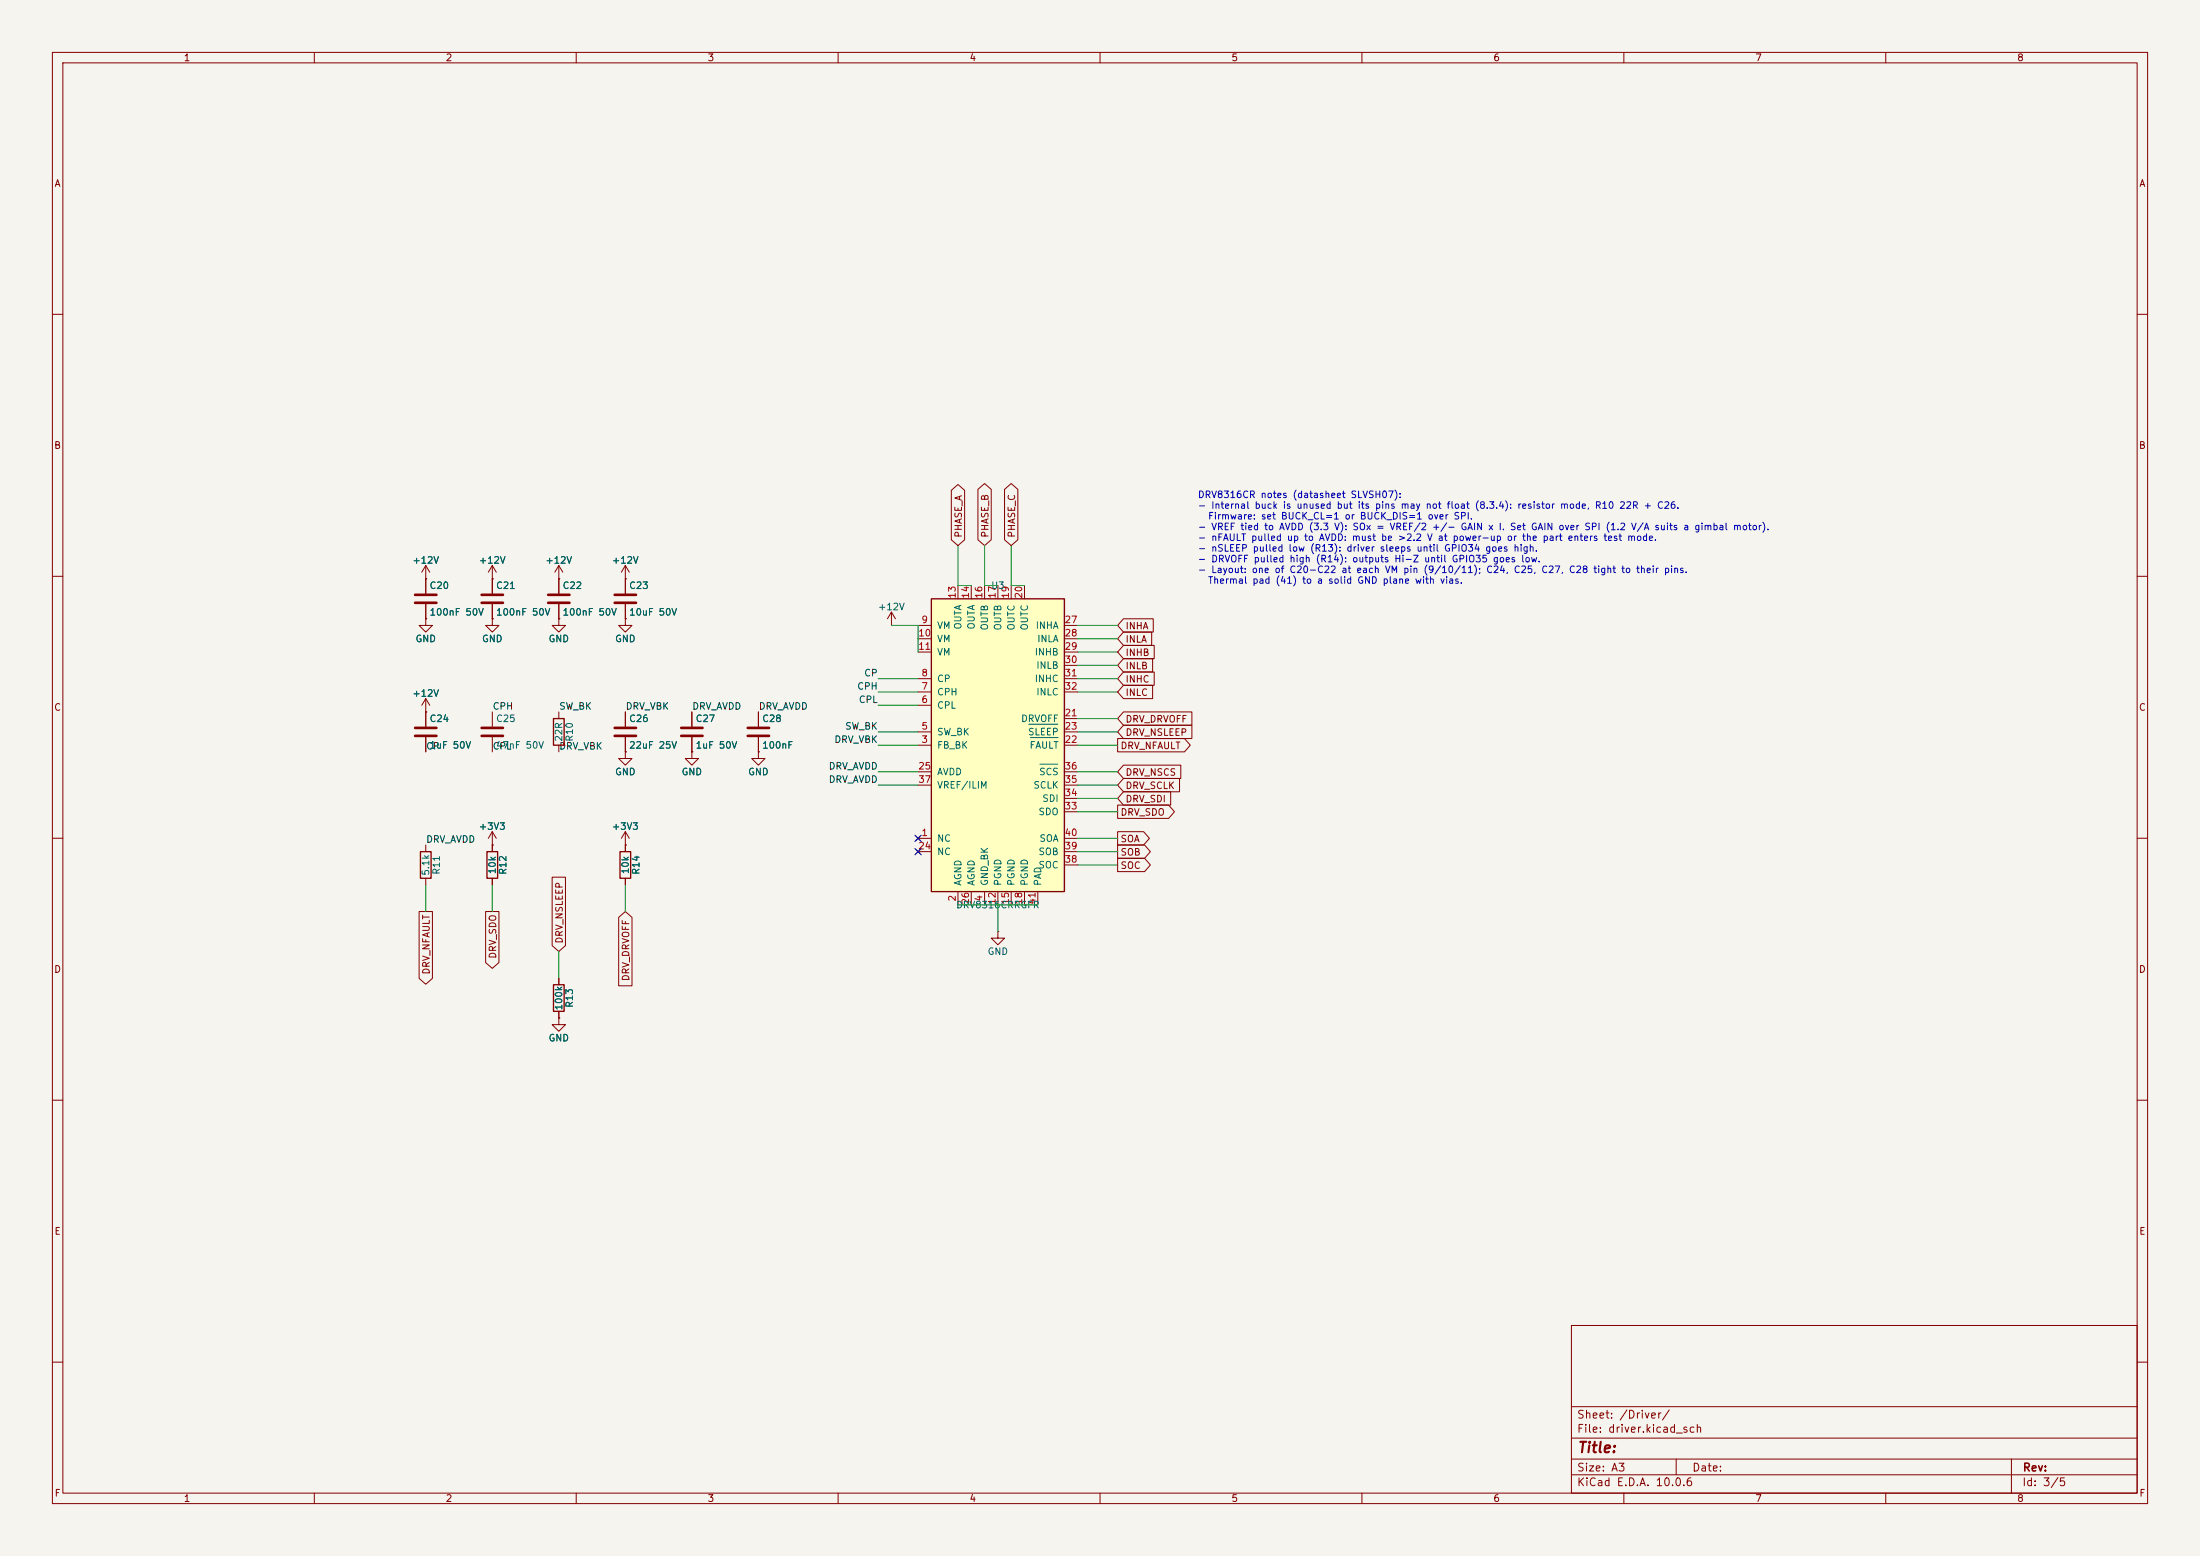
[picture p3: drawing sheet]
<svg xmlns="http://www.w3.org/2000/svg" width="420mm" height="297mm" viewBox="0 0 420 297" stroke-linecap="round" stroke-linejoin="round" font-family="sans-serif">
<path d="M0 0h420v297h-420z" fill="#f5f4ef" stroke="#f5f4ef" stroke-width=".19"/>
<g fill="none" stroke="#840000" stroke-width=".19">
<path d="M10 10h400v277h-400zM12 12h396v273h-396zM60 10v2M110 10v2M160 10v2M210 10v2M260 10v2M310 10v2M360 10v2M10 60h2M408 60h2M10 110h2"/>
<path d="M81.3 118.1v1.3h1.2l-1.2 1.3-1.3-1.3h1.3M81.3 118.1h.1M81.3 110.5h.1M81.3 108v5.3M81.3 115.3v2.8M81.3 108l-.8 1.2M81.3 108l.7 1.2M94 118.1v1.3h1.2l-1.2 1.3-1.3-1.3h1.3M94 118.1h.1M94 110.5h.1M94 108l-.8 1.2M94 108l.7 1.2"/>
<path d="M94 108v5.3M94 115.3v2.8M119.4 110.5v2.8M119.4 115.3v2.8M170.2 119.4h.1M170.2 116.8l-.8 1.3M170.2 116.8l.7 1.3M170.2 116.8v2.6M408 110h2M81.3 135.9h.1M81.3 133.4v2.5M81.3 133.4l-.8 1.2"/>
<path d="M81.3 133.4l.7 1.2M106.7 135.9v1.3M119.4 135.9v2.8M144.8 135.9v2.8M10 160h2M106.7 142.2v1.3M119.4 143.5v1.3h1.2l-1.2 1.3-1.3-1.3h1.3M119.4 143.5h.1M119.4 140.7v2.8M132.1 143.5v1.3h1.2l-1.2 1.3-1.3-1.3h1.3M132.1 143.5h.1M144.8 140.7v2.8"/>
<path d="M408 160h2M119.4 161.3v1.3M119.4 167.6v1.3M106.7 194.3v1.3h1.2l-1.2 1.3-1.3-1.3h1.3M106.7 194.3h.1M106.7 186.7v1.3M106.7 193v1.3M10 210h2M408 210h2M300 253h108v32h-108zM10 260h2M300 278.5h108"/>
<path d="M300 274.5h108M300 268.5h108M320 278.5v3M384 278.5v6.5M408 260h2M60 285v2M110 285v2M160 285v2M210 285v2M260 285v2M300 281.5h108M310 285v2"/>
<path d="M360 285v2"/>
</g>
<path d="M79.2 113.5h4.1M79.2 115.1h4.1M91.9 113.5h4.1M91.9 115.1h4.1M117.3 113.5h4.1M117.3 115.1h4.1M117.3 138.9h4.1M142.7 138.9h4.1M117.3 140.5h4.1M142.7 140.5h4.1" fill="none" stroke="#840000" stroke-width=".51"/>
<path d="M105.7 137.2h2v5h-2zM118.4 162.6h2v5h-2zM105.7 188h2v5h-2z" fill="none" stroke="#840000" stroke-width=".25"/>
<path d="M177.8 114.3h25.4v55.9h-25.4z" fill="#ffffc2"/>
<path d="M177.8 114.3h25.4v55.9h-25.4zM80.3 162.6h2v5h-2zM93 162.6h2v5h-2z" fill="none" stroke="#840000" stroke-width=".25"/>
<g fill="none" stroke="#840000" stroke-width=".19">
<path d="M181.6 93.6l1.3-1.1 1.3 1.1v9.4l-1.3 1.1-1.3-1.1zM186.7 93.4l1.3-1.1 1.2 1.1v9.6l-1.2 1.1-1.3-1.1zM191.8 93.4l1.2-1.1 1.3 1.1v9.6l-1.3 1.1-1.2-1.1zM81.3 110.5h.1M81.3 118.1h.1M81.3 110.5v2.8M81.3 115.3v2.8M94 110.5h.1M94 118.1h.1M94 110.5v2.8M94 115.3v2.8M106.7 110.5h.1"/>
<path d="M106.7 118.1v1.3h1.2l-1.2 1.3-1.3-1.3h1.3M106.7 118.1h.1M106.7 108l-.8 1.2M106.7 108l.7 1.2M106.7 108v5.3M106.7 115.3v2.8M119.4 118.1v1.3h1.2l-1.2 1.3-1.3-1.3h1.3M119.4 118.1h.1M119.4 110.5h.1M119.4 108v5.3M119.4 115.3v2.8M119.4 108l-.8 1.2"/>
<path d="M119.4 108l.7 1.2M175.3 119.4h2.5M182.9 111.8v2.5M185.4 111.8v2.5M188 111.8v2.5M190.5 111.8v2.5M193 111.8v2.5M195.6 111.8v2.5M203.2 119.4h2.5M214.5 118.1h5.7v2.6h-5.7l-1.1-1.3zM81.3 135.9h.1M81.3 135.9v2.8"/>
<path d="M94 135.9v2.8M119.4 135.9v2.8M132.1 135.9v2.8M144.8 135.9v2.8M175.3 139.7h2.5M175.3 134.6h2.5M175.3 132.1h2.5M175.3 129.5h2.5M175.3 121.9h2.5M175.3 124.5h2.5M203.2 139.7h2.5M203.2 132.1h2.5"/>
<path d="M203.2 129.5h2.5M203.2 121.9h2.5M203.2 124.5h2.5M203.2 137.2h2.5M203.2 127h2.5M214.5 138.4h13v2.6h-13l-1.1-1.3zM214.5 135.9h13v2.5h-13l-1.1-1.2zM214.5 128.3h5.8v2.5h-5.8l-1.1-1.3zM214.5 125.7h5.5v2.6h-5.5l-1.1-1.3zM214.5 123.2h5.8v2.5h-5.8l-1.1-1.2zM214.5 130.8h5.5v2.6h-5.5l-1.1-1.3zM214.5 120.6h5.4v2.6h-5.4l-1.1-1.3z"/>
<path d="M81.3 140.7v2.8M94 140.7v2.8M94 158.8v3.8M94 158.8l-.8 1.2M94 158.8l.7 1.2M119.4 143.5h.1M119.4 158.8l-.8 1.2M119.4 158.8l.7 1.2M119.4 140.7v2.8M119.4 158.8v3.8M132.1 143.5h.1M132.1 140.7v2.8"/>
<path d="M144.8 143.5v1.3h1.2l-1.2 1.3-1.3-1.3h1.3M144.8 143.5h.1M144.8 140.7v2.8M174.9 159.6l.7 .8M175.3 142.2h2.5M175.3 147.3h2.5M175.3 149.9h2.5M175.6 159.6l-.7 .8M203.2 142.2h2.5M203.2 147.3h2.5M203.2 154.9h2.5M203.2 152.4h2.5"/>
<path d="M203.2 149.9h2.5M213.4 153.7h9.7l1.1 1.2-1.1 1.3h-9.7zM213.4 141h12.7l1.1 1.2-1.1 1.3h-12.7zM213.4 158.7h4.9l1.1 1.3-1.1 1.3h-4.9zM214.5 151.1h9v2.6h-9l-1.1-1.3zM214.5 148.6h10.7v2.5h-10.7l-1.1-1.2zM214.5 146h10.9v2.6h-10.9l-1.1-1.3zM80 174h2.6v12.8l-1.3 1.1-1.3-1.1zM81.3 161.3v1.3M81.3 167.6v1.3M92.7 174h2.6v9.7l-1.3 1.1-1.3-1.1zM94 161.3h.1"/>
<path d="M94 167.6v1.3M105.4 167.4h2.6v13.1l-1.3 1.1-1.3-1.1zM118.1 175.1l1.3-1.1 1.3 1.1v13.1h-2.6zM119.4 161.3h.1M119.4 167.6v1.3M174.9 162.2l.7 .7M175.3 160h2.5M175.3 162.6h2.5M175.6 162.2l-.7 .7M182.9 170.2v2.5M185.4 170.2v2.5M188 170.2v2.5"/>
<path d="M190.5 177.8v1.3h1.3l-1.3 1.2-1.3-1.2h1.3M190.5 177.8h.1M190.5 170.2v2.5M193 170.2v2.5M195.6 170.2v2.5M198.1 170.2v2.5M203.2 160h2.5M203.2 162.6h2.5M203.2 165.1h2.5M213.4 163.8h5.1l1.1 1.3-1.1 1.3h-5.1zM213.4 161.3h5.1l1.1 1.3-1.1 1.2h-5.1zM106.7 194.3h.1"/>
<path d="M106.7 186.7v1.3M106.7 193v1.3"/>
</g>
<path d="M196.4 138.3h5.6M196.7 140.8h5.3M198.5 145.9h3.5" fill="none" stroke="#006464" stroke-width=".19"/>
<path d="M104.6 113.5h4.1M104.6 115.1h4.1M79.2 138.9h4.1M91.9 138.9h4.1M130 138.9h4.1M79.2 140.5h4.1M91.9 140.5h4.1M130 140.5h4.1" fill="none" stroke="#840000" stroke-width=".51"/>
<g fill="none" stroke="#009600" stroke-width=".19">
<path d="M170.2 119.4h5.1v5.1M182.9 104.1v7.7h2.5M188 104.1v7.7h2.5M193 104.1v7.7h2.6M205.7 119.4h7.7M167.6 134.6h7.7M167.6 129.5h7.7M167.6 132.1h7.7M167.6 139.7h7.7M205.7 129.5h7.7M205.7 132.1h7.7M205.7 139.7h7.7"/>
<path d="M205.7 137.2h7.7M205.7 127h7.7M205.7 124.5h7.7M205.7 121.9h7.7M167.6 149.9h7.7M167.6 142.2h7.7M167.6 147.3h7.7M205.7 149.9h7.7M205.7 142.2h7.7M205.7 154.9h7.7M205.7 152.4h7.7M205.7 147.3h7.7"/>
<path d="M81.3 168.9v5.1M94 168.9v5.1M119.4 168.9v5.1M182.9 172.7h15.2M190.5 172.7v5.1M205.7 165.1h7.7M205.7 162.6h7.7M205.7 160h7.7M106.7 181.6v5.1"/>
</g>
<path d="M174.7 159.4l1.2 1.2M175.9 159.4l-1.2 1.2M174.7 162l1.2 1.2M175.9 162l-1.2 1.2" fill="none" stroke="#000084" stroke-width=".19"/>
<text font-size="2" fill="#840000" x="301" y="277.8">Title:</text>
<g font-size="1.5" fill="#840000">
<text x="300.9" y="273.8">File: driver.kicad_sch</text>
<text x="300.9" y="271.1">Sheet: /Driver/</text>
<text x="300.9" y="281.2">Size: A3</text>
<text x="322.9" y="281.2">Date:</text>
<text x="386" y="281.2">Rev:</text>
<text x="300.9" y="284">KiCad E.D.A. 10.0.6</text>
<text x="385.9" y="284">Id: 3/5</text>
</g>
<g font-size="1.3" fill="#840000">
<text x="35" y="12">1</text>
<text x="85" y="12">2</text>
<text x="135" y="12">3</text>
<text x="185" y="12">4</text>
<text x="235" y="12">5</text>
<text x="285" y="12">6</text>
<text x="335" y="12">7</text>
<text x="385" y="12">8</text>
<text x="10.3" y="36">A</text>
<text x="408.3" y="36">A</text>
<text x="10.2" y="86">B</text>
<text x="408.2" y="86">B</text>
<text x="183.9" y="102.7" transform="rotate(-90 183.9 102.7)">PHASE_A</text>
<text x="189" y="102.7" transform="rotate(-90 189 102.7)">PHASE_B</text>
<text x="194.1" y="102.7" transform="rotate(-90 194.1 102.7)">PHASE_C</text>
<text x="214.8" y="125.5">INHB</text>
<text x="214.8" y="120.4">INHA</text>
<text x="214.8" y="123">INLA</text>
<text x="214.8" y="130.6">INHC</text>
<text x="214.8" y="128.1">INLB</text>
<text x="10.2" y="136">C</text>
<text x="214.8" y="133.1">INLC</text>
<text x="408.2" y="136">C</text>
<text x="213.8" y="143.3">DRV_NFAULT</text>
<text x="214.8" y="140.8">DRV_NSLEEP</text>
<text x="214.8" y="138.2">DRV_DRVOFF</text>
<text x="214.8" y="148.4">DRV_NSCS</text>
<text x="213.8" y="156">DRV_SDO</text>
<text x="214.8" y="153.5">DRV_SDI</text>
<text x="214.8" y="150.9">DRV_SCLK</text>
<text x="213.8" y="161.1">SOA</text>
<text x="213.8" y="166.2">SOC</text>
<text x="213.8" y="163.6">SOB</text>
<text x="10.2" y="186">D</text>
<text x="95" y="183.1" transform="rotate(-90 95 183.1)">DRV_SDO</text>
<text x="107.7" y="180.2" transform="rotate(-90 107.7 180.2)">DRV_NSLEEP</text>
<text x="408.2" y="186">D</text>
<text x="82.3" y="186.1" transform="rotate(-90 82.3 186.1)">DRV_NFAULT</text>
<text x="120.4" y="187.4" transform="rotate(-90 120.4 187.4)">DRV_DRVOFF</text>
<text x="10.3" y="236">E</text>
<text x="408.3" y="236">E</text>
<text x="10.3" y="286">F</text>
<text x="35" y="287">1</text>
<text x="85" y="287">2</text>
<text x="135" y="287">3</text>
<text x="185" y="287">4</text>
<text x="235" y="287">5</text>
<text x="285" y="287">6</text>
<text x="335" y="287">7</text>
<text x="385" y="287">8</text>
<text x="408.3" y="286">F</text>
</g>
<g font-size="1.3" fill="#0000c2">
<text x="228.6" y="95.4">DRV8316CR notes (datasheet SLVSH07):</text>
<text x="228.6" y="97.4">- Internal buck is unused but its pins may not float (8.3.4): resistor mode, R10 22R + C26.</text>
<text x="228.6" y="101.5">- VREF tied to AVDD (3.3 V): SOx = VREF/2 +/- GAIN x I. Set GAIN over SPI (1.2 V/A suits a gimbal motor).</text>
<text x="230.5" y="99.5">Firmware: set BUCK_CL=1 or BUCK_DIS=1 over SPI.</text>
<text x="228.6" y="103.6">- nFAULT pulled up to AVDD: must be &gt;2.2 V at power-up or the part enters test mode.</text>
<text x="228.6" y="105.6">- nSLEEP pulled low (R13): driver sleeps until GPIO34 goes high.</text>
<text x="228.6" y="107.6">- DRVOFF pulled high (R14): outputs Hi-Z until GPIO35 goes low.</text>
<text x="228.6" y="109.7">- Layout: one of C20-C22 at each VM pin (9/10/11); C24, C25, C27, C28 tight to their pins.</text>
<text x="230.5" y="111.7">Thermal pad (41) to a solid GND plane with vias.</text>
</g>
<g font-size="1.3" fill="#006464">
<text x="78.6" y="107.9">+12V</text>
<text x="91.3" y="107.9">+12V</text>
<text x="104" y="107.9">+12V</text>
<text x="116.7" y="107.9">+12V</text>
<text x="81.9" y="112.7">C20</text>
<text x="94.6" y="112.7">C21</text>
<text x="107.3" y="112.7">C22</text>
<text x="120" y="112.7">C23</text>
<text x="189.1" y="112.7">U3</text>
<text x="81.9" y="117.8">100nF 50V</text>
<text x="94.6" y="117.8">100nF 50V</text>
<text x="107.3" y="117.8">100nF 50V</text>
<text x="120" y="117.8">10uF 50V</text>
<text x="167.5" y="116.8">+12V</text>
<text x="79.2" y="122.9">GND</text>
<text x="91.9" y="122.9">GND</text>
<text x="104.6" y="122.9">GND</text>
<text x="117.3" y="122.9">GND</text>
<text x="178.8" y="120.3">VM</text>
<text x="178.8" y="122.9">VM</text>
<text x="178.8" y="125.4">VM</text>
<text x="183.8" y="120.3" transform="rotate(-90 183.8 120.3)">OUTA</text>
<text x="186.4" y="120.3" transform="rotate(-90 186.4 120.3)">OUTA</text>
<text x="188.9" y="120.4" transform="rotate(-90 188.9 120.4)">OUTB</text>
<text x="191.5" y="120.4" transform="rotate(-90 191.5 120.4)">OUTB</text>
<text x="194" y="120.4" transform="rotate(-90 194 120.4)">OUTC</text>
<text x="196.5" y="120.4" transform="rotate(-90 196.5 120.4)">OUTC</text>
<text x="197.4" y="125.4">INHB</text>
<text x="197.6" y="120.3">INHA</text>
<text x="197.9" y="122.9">INLA</text>
<text x="178.8" y="130.5">CP</text>
<text x="197.4" y="130.5">INHC</text>
<text x="197.7" y="128">INLB</text>
<text x="78.6" y="133.3">+12V</text>
<text x="178.8" y="135.6">CPL</text>
<text x="178.8" y="133">CPH</text>
<text x="197.7" y="133">INLC</text>
<text x="81.9" y="138.1">C24</text>
<text x="81.9" y="143.2">1uF 50V</text>
<text x="94.6" y="138.1">C25</text>
<text x="94.6" y="143.2">47nF 50V</text>
<text x="107.6" y="141.7" transform="rotate(-90 107.6 141.7)">22R</text>
<text x="109.7" y="141.7" transform="rotate(-90 109.7 141.7)">R10</text>
<text x="120" y="138.1">C26</text>
<text x="120" y="143.2">22uF 25V</text>
<text x="132.7" y="138.1">C27</text>
<text x="132.7" y="143.2">1uF 50V</text>
<text x="145.4" y="138.1">C28</text>
<text x="145.4" y="143.2">100nF</text>
<text x="178.8" y="143.2">FB_BK</text>
<text x="178.8" y="140.7">SW_BK</text>
<text x="194.8" y="138.1">DRVOFF</text>
<text x="196.2" y="140.7">SLEEP</text>
<text x="196.5" y="143.2">FAULT</text>
<text x="117.3" y="148.3">GND</text>
<text x="130" y="148.3">GND</text>
<text x="142.7" y="148.3">GND</text>
<text x="178.8" y="148.3">AVDD</text>
<text x="198.3" y="148.3">SCS</text>
<text x="178.8" y="150.8">VREF/ILIM</text>
<text x="197.2" y="150.8">SCLK</text>
<text x="198.1" y="155.9">SDO</text>
<text x="198.9" y="153.4">SDI</text>
<text x="91.3" y="158.7">+3V3</text>
<text x="116.7" y="158.7">+3V3</text>
<text x="178.8" y="161">NC</text>
<text x="198.3" y="161">SOA</text>
<text x="82.2" y="167.3" transform="rotate(-90 82.2 167.3)">5.1k</text>
<text x="84.3" y="167.1" transform="rotate(-90 84.3 167.1)">R11</text>
<text x="94.9" y="167" transform="rotate(-90 94.9 167)">10k</text>
<text x="97" y="167.1" transform="rotate(-90 97 167.1)">R12</text>
<text x="120.3" y="167" transform="rotate(-90 120.3 167)">10k</text>
<text x="122.4" y="167.1" transform="rotate(-90 122.4 167.1)">R14</text>
<text x="178.8" y="163.5">NC</text>
<text x="198.1" y="166.1">SOC</text>
<text x="198.1" y="163.5">SOB</text>
<text x="182.4" y="173.7">DRV8316CRRGFR</text>
<text x="183.8" y="169.2" transform="rotate(-90 183.8 169.2)">AGND</text>
<text x="186.4" y="169.2" transform="rotate(-90 186.4 169.2)">AGND</text>
<text x="188.9" y="169.2" transform="rotate(-90 188.9 169.2)">GND_BK</text>
<text x="191.5" y="169.2" transform="rotate(-90 191.5 169.2)">PGND</text>
<text x="194" y="169.2" transform="rotate(-90 194 169.2)">PGND</text>
<text x="196.5" y="169.2" transform="rotate(-90 196.5 169.2)">PGND</text>
<text x="199.1" y="169.2" transform="rotate(-90 199.1 169.2)">PAD</text>
<text x="188.4" y="182.6">GND</text>
<text x="107.6" y="193" transform="rotate(-90 107.6 193)">100k</text>
<text x="109.7" y="192.5" transform="rotate(-90 109.7 192.5)">R13</text>
<text x="104.6" y="199.1">GND</text>
</g>
<g font-size="1.3" fill="#a90000">
<text x="175.8" y="119.2">9</text>
<text x="182.7" y="114.4" transform="rotate(-90 182.7 114.4)">13</text>
<text x="185.3" y="114.4" transform="rotate(-90 185.3 114.4)">14</text>
<text x="187.8" y="114.4" transform="rotate(-90 187.8 114.4)">16</text>
<text x="190.4" y="114.4" transform="rotate(-90 190.4 114.4)">17</text>
<text x="192.9" y="114.4" transform="rotate(-90 192.9 114.4)">19</text>
<text x="195.4" y="114.4" transform="rotate(-90 195.4 114.4)">20</text>
<text x="203.1" y="119.2">27</text>
<text x="175.2" y="121.8">10</text>
<text x="175.2" y="124.3">11</text>
<text x="203.1" y="121.8">28</text>
<text x="203.1" y="124.3">29</text>
<text x="175.8" y="131.9">7</text>
<text x="175.8" y="129.4">8</text>
<text x="203.1" y="126.9">30</text>
<text x="203.1" y="129.4">31</text>
<text x="203.1" y="131.9">32</text>
<text x="175.8" y="134.5">6</text>
<text x="203.1" y="137">21</text>
<text x="175.8" y="142.1">3</text>
<text x="175.8" y="139.6">5</text>
<text x="203.1" y="142.1">22</text>
<text x="203.1" y="139.6">23</text>
<text x="175.2" y="147.2">25</text>
<text x="175.2" y="149.7">37</text>
<text x="203.1" y="149.7">35</text>
<text x="203.1" y="147.2">36</text>
<text x="203.1" y="154.8">33</text>
<text x="203.1" y="152.3">34</text>
<text x="175.8" y="159.9">1</text>
<text x="203.1" y="159.9">40</text>
<text x="175.2" y="162.4">24</text>
<text x="203.1" y="165">38</text>
<text x="203.1" y="162.4">39</text>
<text x="182.7" y="172.2" transform="rotate(-90 182.7 172.2)">2</text>
<text x="185.3" y="172.8" transform="rotate(-90 185.3 172.8)">26</text>
<text x="187.8" y="172.2" transform="rotate(-90 187.8 172.2)">4</text>
<text x="190.4" y="172.8" transform="rotate(-90 190.4 172.8)">12</text>
<text x="192.9" y="172.8" transform="rotate(-90 192.9 172.8)">15</text>
<text x="195.4" y="172.8" transform="rotate(-90 195.4 172.8)">18</text>
<text x="198" y="172.8" transform="rotate(-90 198 172.8)">41</text>
</g>
<g font-size="1.3" fill="#0f0f0f">
<text x="163.5" y="132">CPH</text>
<text x="164.9" y="129.4">CP</text>
<text x="94" y="135.8">CPH</text>
<text x="106.7" y="135.8">SW_BK</text>
<text x="119.4" y="135.8">DRV_VBK</text>
<text x="132.1" y="135.8">DRV_AVDD</text>
<text x="144.8" y="135.8">DRV_AVDD</text>
<text x="163.8" y="134.5">CPL</text>
<text x="81.3" y="143.4">CP</text>
<text x="94" y="143.4">CPL</text>
<text x="106.7" y="143.4">DRV_VBK</text>
<text x="159.2" y="142.1">DRV_VBK</text>
<text x="161.2" y="139.6">SW_BK</text>
<text x="158.1" y="149.7">DRV_AVDD</text>
<text x="158.1" y="147.2">DRV_AVDD</text>
<text x="81.3" y="161.2">DRV_AVDD</text>
</g>
</svg>
